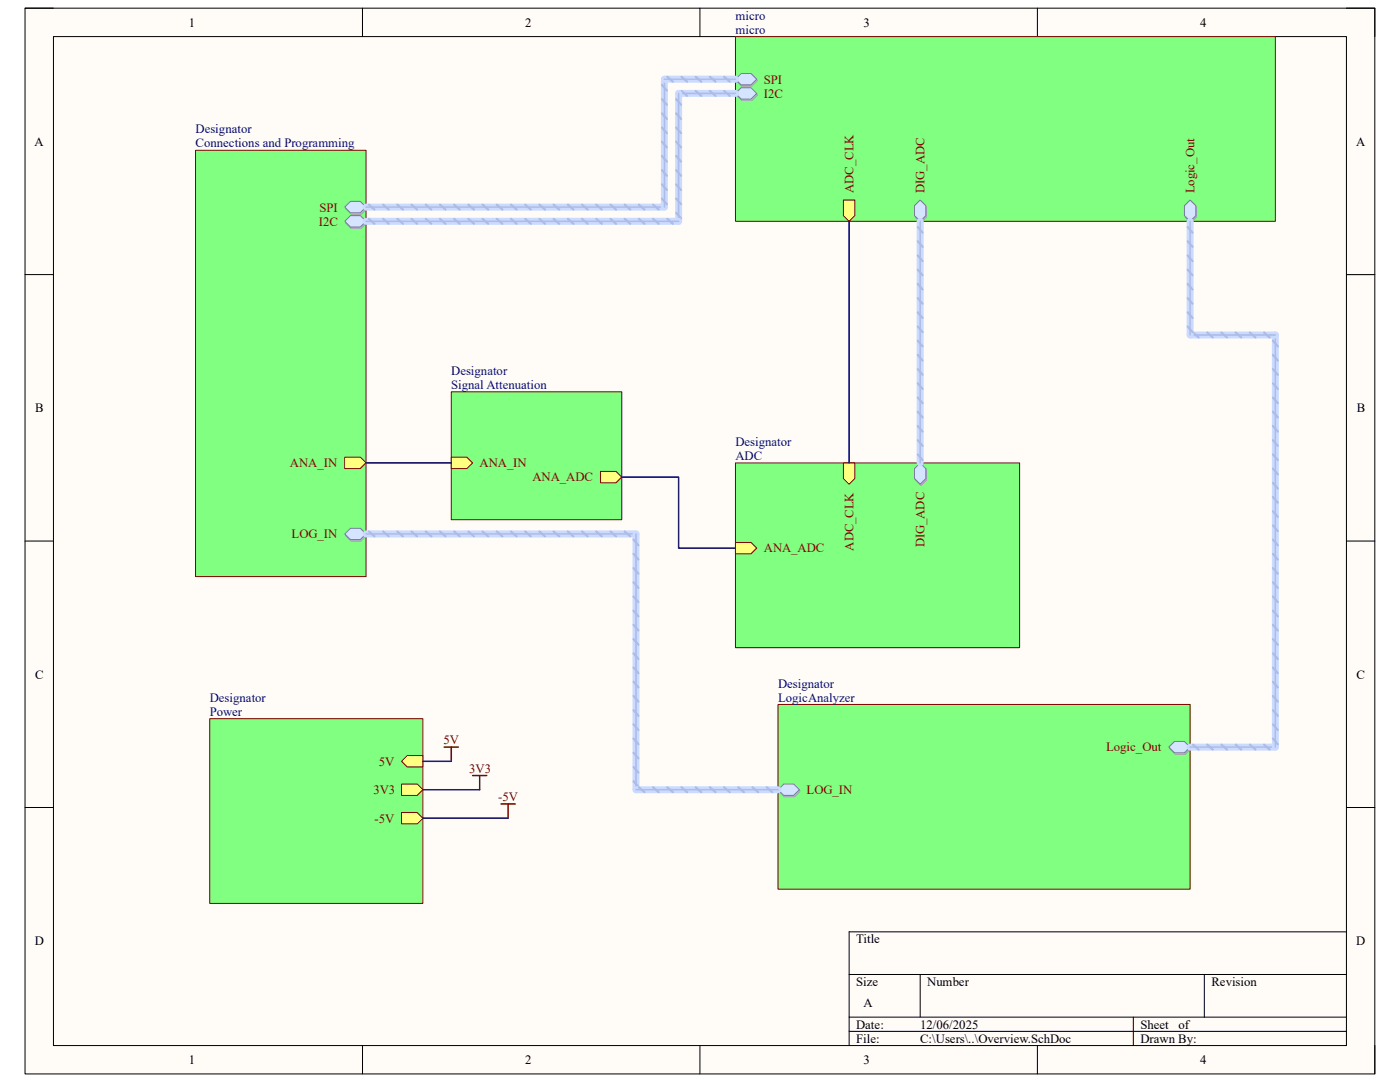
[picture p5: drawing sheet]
<svg xmlns="http://www.w3.org/2000/svg" width="279mm" height="216mm" viewBox="0 0 279 216" stroke-linecap="round" stroke-linejoin="round" font-family="sans-serif">
<path d="M5 1.6h269.4v212.7h-269.4z" fill-rule="evenodd" fill="#fffcf8"/>
<path d="M5 1.6h269.4v212.7h-269.4z" fill="none" stroke="#000" stroke-width=".2"/>
<path d="M10.7 7.3h258v201.3h-258z" fill-rule="evenodd" fill="#fffcf8"/>
<g fill="none" stroke="#000" stroke-width=".2">
<path d="M5 1.6h5.7M10.7 7.3h258v201.3h-258zM72.3 1.6v5.7M139.7 1.6v5.7M207 1.6v5.7M268.7 1.6h5.7v5.7M5 54.8h5.7M268.7 54.8h5.7M5 108h5.7M268.7 108h5.7M5 161.1h5.7M268.7 161.1h5.7"/>
<path d="M169.5 194.4h99.2M183.6 194.4v8.6M240.3 194.4v8.6M268.7 185.9h-99.2v22.7M72.3 208.6v5.7M139.7 208.6v5.7M169.5 203h99.2M169.5 205.8h99.2M207 208.6v5.7M226.2 203v5.6M274.4 208.6v5.7"/>
</g>
<path d="M39 30h34.1v85.1h-34.1z" fill-rule="evenodd" fill="#80ff80"/>
<path d="M39 30h34.1v85.1h-34.1z" fill="none" stroke="#800000" stroke-width=".2"/>
<path d="M68.8 91.2h3.1l1.2 1.2-1.2 1.1h-3.1z" fill-rule="evenodd" fill="#ffff80"/>
<path d="M68.8 91.2h3.1l1.2 1.2-1.2 1.1h-3.1z" fill="none" stroke="#800000" stroke-width=".2"/>
<path d="M68.9 41.6l1.2-1.1h2l1.1 1.1-1.1 1.1h-2z" fill-rule="evenodd" fill="#bac0ca"/>
<path d="M68.9 41.6l1.2-1.1h2l1.1 1.1-1.1 1.1h-2z" fill="none" stroke="#a6acb6" stroke-width=".2"/>
<path d="M69.9 40.2h2l1.1 1.1-1.1 1.2h-2l-1.1-1.2z" fill-rule="evenodd" fill="#d5e4ff"/>
<path d="M69.9 40.2h2l1.1 1.1-1.1 1.2h-2l-1.1-1.2z" fill="none" stroke="#71809b" stroke-width=".2"/>
<path d="M68.9 44.4l1.2-1.1h2l1.1 1.1-1.1 1.2h-2z" fill-rule="evenodd" fill="#bac0ca"/>
<path d="M68.9 44.4l1.2-1.1h2l1.1 1.1-1.1 1.2h-2z" fill="none" stroke="#a6acb6" stroke-width=".2"/>
<path d="M69.9 43h2l1.1 1.2-1.1 1.1h-2l-1.1-1.1z" fill-rule="evenodd" fill="#d5e4ff"/>
<path d="M69.9 43h2l1.1 1.2-1.1 1.1h-2l-1.1-1.1z" fill="none" stroke="#71809b" stroke-width=".2"/>
<path d="M70.1 105.7h2l1.1 1.1-1.1 1.2h-2l-1.2-1.2z" fill-rule="evenodd" fill="#bac0ca"/>
<path d="M70.1 105.7h2l1.1 1.1-1.1 1.2h-2l-1.2-1.2z" fill="none" stroke="#a6acb6" stroke-width=".2"/>
<path d="M68.8 106.5l1.1-1.1h2l1.2 1.1-1.2 1.2h-2z" fill-rule="evenodd" fill="#d5e4ff"/>
<path d="M68.8 106.5l1.1-1.1h2l1.2 1.1-1.2 1.2h-2z" fill="none" stroke="#71809b" stroke-width=".2"/>
<path d="M146.8 7.3h107.7v36.9h-107.7z" fill-rule="evenodd" fill="#80ff80"/>
<path d="M146.8 7.3h107.7v36.9h-107.7z" fill="none" stroke="#800000" stroke-width=".2"/>
<path d="M168.3 39.9h2.3v3.1l-1.1 1.2-1.2-1.2z" fill-rule="evenodd" fill="#ffff80"/>
<path d="M168.3 39.9h2.3v3.1l-1.1 1.2-1.2-1.2z" fill="none" stroke="#800000" stroke-width=".2"/>
<path d="M183.8 40.2l1.1 1.1v2l-1.1 1.1-1.2-1.1v-2z" fill-rule="evenodd" fill="#bac0ca"/>
<path d="M183.8 40.2l1.1 1.1v2l-1.1 1.1-1.2-1.1v-2z" fill="none" stroke="#a6acb6" stroke-width=".2"/>
<path d="M182.5 41l1.1-1.1 1.2 1.1v2l-1.2 1.2-1.1-1.2z" fill-rule="evenodd" fill="#d5e4ff"/>
<path d="M182.5 41l1.1-1.1 1.2 1.1v2l-1.2 1.2-1.1-1.2z" fill="none" stroke="#71809b" stroke-width=".2"/>
<path d="M237.7 40.2l1.1 1.1v2l-1.1 1.1-1.2-1.1v-2z" fill-rule="evenodd" fill="#bac0ca"/>
<path d="M237.7 40.2l1.1 1.1v2l-1.1 1.1-1.2-1.1v-2z" fill="none" stroke="#a6acb6" stroke-width=".2"/>
<path d="M237.5 39.9l1.2 1.1v2l-1.2 1.2-1.1-1.2v-2z" fill-rule="evenodd" fill="#d5e4ff"/>
<path d="M237.5 39.9l1.2 1.1v2l-1.2 1.2-1.1-1.2v-2z" fill="none" stroke="#71809b" stroke-width=".2"/>
<path d="M148.1 15h1.9l1.2 1.1-1.2 1.1h-1.9l-1.2-1.1z" fill-rule="evenodd" fill="#bac0ca"/>
<path d="M148.1 15h1.9l1.2 1.1-1.2 1.1h-1.9l-1.2-1.1z" fill="none" stroke="#a6acb6" stroke-width=".2"/>
<path d="M147.9 14.7h2l1.1 1.1-1.1 1.1h-2l-1.1-1.1z" fill-rule="evenodd" fill="#d5e4ff"/>
<path d="M147.9 14.7h2l1.1 1.1-1.1 1.1h-2l-1.1-1.1z" fill="none" stroke="#71809b" stroke-width=".2"/>
<path d="M148.1 17.8h1.9l1.2 1.1-1.2 1.2h-1.9l-1.2-1.2z" fill-rule="evenodd" fill="#bac0ca"/>
<path d="M148.1 17.8h1.9l1.2 1.1-1.2 1.2h-1.9l-1.2-1.2z" fill="none" stroke="#a6acb6" stroke-width=".2"/>
<path d="M146.8 18.6l1.1-1.1h2l1.1 1.1-1.1 1.2h-2z" fill-rule="evenodd" fill="#d5e4ff"/>
<path d="M146.8 18.6l1.1-1.1h2l1.1 1.1-1.1 1.2h-2z" fill="none" stroke="#71809b" stroke-width=".2"/>
<path d="M146.8 92.4h56.7v36.8h-56.7z" fill-rule="evenodd" fill="#80ff80"/>
<path d="M146.8 92.4h56.7v36.8h-56.7z" fill="none" stroke="#800000" stroke-width=".2"/>
<path d="M168.3 92.4h2.3v3.1l-1.1 1.1-1.2-1.1z" fill-rule="evenodd" fill="#ffff80"/>
<path d="M168.3 92.4h2.3v3.1l-1.1 1.1-1.2-1.1z" fill="none" stroke="#800000" stroke-width=".2"/>
<path d="M183.8 92.6l1.1 1.2v2l-1.1 1.1-1.2-1.1v-2z" fill-rule="evenodd" fill="#bac0ca"/>
<path d="M183.8 92.6l1.1 1.2v2l-1.1 1.1-1.2-1.1v-2z" fill="none" stroke="#a6acb6" stroke-width=".2"/>
<path d="M182.5 93.5l1.1-1.1 1.2 1.1v2l-1.2 1.1-1.1-1.1z" fill-rule="evenodd" fill="#d5e4ff"/>
<path d="M182.5 93.5l1.1-1.1 1.2 1.1v2l-1.2 1.1-1.1-1.1z" fill="none" stroke="#71809b" stroke-width=".2"/>
<path d="M146.8 108.2h3.1l1.1 1.2-1.1 1.1h-3.1z" fill-rule="evenodd" fill="#ffff80"/>
<path d="M146.8 108.2h3.1l1.1 1.2-1.1 1.1h-3.1z" fill="none" stroke="#800000" stroke-width=".2"/>
<path d="M155.3 140.6h82.2v36.8h-82.2z" fill-rule="evenodd" fill="#80ff80"/>
<path d="M155.3 140.6h82.2v36.8h-82.2z" fill="none" stroke="#800000" stroke-width=".2"/>
<path d="M233.4 149.4l1.1-1.2h2l1.2 1.2-1.2 1.1h-2z" fill-rule="evenodd" fill="#bac0ca"/>
<path d="M233.4 149.4l1.1-1.2h2l1.2 1.2-1.2 1.1h-2z" fill="none" stroke="#a6acb6" stroke-width=".2"/>
<path d="M233.3 149.1l1.1-1.2h2l1.1 1.2-1.1 1.1h-2z" fill-rule="evenodd" fill="#d5e4ff"/>
<path d="M233.3 149.1l1.1-1.2h2l1.1 1.2-1.1 1.1h-2z" fill="none" stroke="#71809b" stroke-width=".2"/>
<path d="M155.4 157.9l1.2-1.2h1.9l1.2 1.2-1.2 1.1h-1.9z" fill-rule="evenodd" fill="#bac0ca"/>
<path d="M155.4 157.9l1.2-1.2h1.9l1.2 1.2-1.2 1.1h-1.9z" fill="none" stroke="#a6acb6" stroke-width=".2"/>
<path d="M155.3 157.6l1.1-1.2h2l1.1 1.2-1.1 1.1h-2z" fill-rule="evenodd" fill="#d5e4ff"/>
<path d="M155.3 157.6l1.1-1.2h2l1.1 1.2-1.1 1.1h-2z" fill="none" stroke="#71809b" stroke-width=".2"/>
<path d="M41.9 143.4h42.5v36.9h-42.5z" fill-rule="evenodd" fill="#80ff80"/>
<path d="M41.9 143.4h42.5v36.9h-42.5z" fill="none" stroke="#800000" stroke-width=".2"/>
<path d="M80.1 151.9l1.2-1.1h3.1v2.2h-3.1z" fill-rule="evenodd" fill="#ffff80"/>
<path d="M80.1 151.9l1.2-1.1h3.1v2.2h-3.1z" fill="none" stroke="#800000" stroke-width=".2"/>
<path d="M80.1 156.4h3.2l1.1 1.2-1.1 1.1h-3.2z" fill-rule="evenodd" fill="#ffff80"/>
<path d="M80.1 156.4h3.2l1.1 1.2-1.1 1.1h-3.2z" fill="none" stroke="#800000" stroke-width=".2"/>
<path d="M80.1 162.1h3.2l1.1 1.2-1.1 1.1h-3.2z" fill-rule="evenodd" fill="#ffff80"/>
<path d="M80.1 162.1h3.2l1.1 1.2-1.1 1.1h-3.2z" fill="none" stroke="#800000" stroke-width=".2"/>
<path d="M90.1 78.2h34v25.5h-34z" fill-rule="evenodd" fill="#80ff80"/>
<path d="M90.1 78.2h34v25.5h-34z" fill="none" stroke="#800000" stroke-width=".2"/>
<path d="M90.1 91.2h3.1l1.1 1.2-1.1 1.1h-3.1z" fill-rule="evenodd" fill="#ffff80"/>
<path d="M90.1 91.2h3.1l1.1 1.2-1.1 1.1h-3.1z" fill="none" stroke="#800000" stroke-width=".2"/>
<path d="M119.8 94.1h3.2l1.1 1.1-1.1 1.1h-3.2z" fill-rule="evenodd" fill="#ffff80"/>
<path d="M119.8 94.1h3.2l1.1 1.1-1.1 1.1h-3.2z" fill="none" stroke="#800000" stroke-width=".2"/>
<path d="M169.5 44.2v48.2M73.1 92.4h17M124.1 95.2h11.3v14.2h11.4M84.4 151.9h5.7M84.4 157.6h11.3M84.4 163.3h17" fill="none" stroke="#000080" stroke-width=".3"/>
<path d="M146.8 15.8h-14.2v25.5h-59.5M146.8 18.6h-11.4v25.6h-62.3M183.6 44.2v48.2M237.5 44.2v22.6h17v82.3h-17M73.1 106.5h53.8v51.1h28.4" fill="none" stroke="#cbdaff" stroke-width="1.4"/>
<g fill="none" stroke="#adbce7" stroke-width=".42">
<path d="M132.1 19.8l1 1.1M132.1 16.9l1 1.2M133.2 15.3l1.1 1M134.9 19.8l1 1.1M136 15.3l1.1 1M136 18.1l1.1 1M138.8 15.3l1.2 1M138.8 18.1l1.2 1M141.7 15.3l1.1 1M141.7 18.1l1.1 1M144.5 15.3l1.1 1M144.5 18.1l1.1 1"/>
<path d="M132.1 39.6l1 1.2M132.1 36.8l1 1.1M132.1 34l1 1.1M132.1 31.1l1 1.2M132.1 28.3l1 1.1M132.1 25.4l1 1.2M132.1 22.6l1 1.1M134.9 39.6l1 1.2M134.9 36.8l1 1.1M134.9 34l1 1.1M134.9 31.1l1 1.2M134.9 28.3l1 1.1"/>
<path d="M134.9 25.4l1 1.2M134.9 22.6l1 1.1M73.6 40.8l1.2 1M73.6 43.7l1.2 1M76.5 40.8l1.1 1M76.5 43.7l1.1 1M79.3 40.8l1.1 1M79.3 43.7l1.1 1M82.1 40.8l1.2 1M82.1 43.7l1.2 1M85 40.8l1.1 1M85 43.7l1.1 1"/>
<path d="M87.8 40.8l1.1 1M87.8 43.7l1.1 1M90.6 40.8l1.2 1M90.6 43.7l1.2 1M93.5 40.8l1.1 1M93.5 43.7l1.1 1M96.3 40.8l1.1 1M96.3 43.7l1.1 1M99.1 40.8l1.2 1M99.1 43.7l1.2 1M102 40.8l1.1 1M102 43.7l1.1 1"/>
<path d="M104.8 40.8l1.1 1M104.8 43.7l1.1 1M107.6 40.8l1.2 1M107.6 43.7l1.2 1M110.5 40.8l1.1 1M110.5 43.7l1.1 1M113.3 40.8l1.1 1M113.3 43.7l1.1 1M116.2 40.8l1.1 1M116.2 43.7l1.1 1M119 40.8l1.1 1M119 43.7l1.1 1"/>
<path d="M121.8 40.8l1.2 1M121.8 43.7l1.2 1M124.7 40.8l1.1 1M124.7 43.7l1.1 1M127.5 40.8l1.1 1M127.5 43.7l1.1 1M130.3 40.8l1.2 1M130.3 43.7l1.2 1M133.2 43.7l1.1 1M134.9 42.5l1 1.1M183.1 59.5l1 1.1M183.1 56.6l1 1.2"/>
<path d="M183.1 53.8l1 1.1M183.1 51l1 1.1M183.1 48.1l1 1.2M183.1 45.3l1 1.1M237 59.5l1 1.1M237 56.6l1 1.2M237 53.8l1 1.1M237 51l1 1.1M237 48.1l1 1.2M237 45.3l1 1.1M183.1 79.3l1 1.2M183.1 76.5l1 1.1"/>
<path d="M183.1 73.6l1 1.2M183.1 70.8l1 1.2M183.1 68l1 1.1M183.1 65.1l1 1.2M183.1 62.3l1 1.1M237 65.1l1 1.2M237 62.3l1 1.1M238.1 66.3l1.1 1M240.9 66.3l1.2 1M243.8 66.3l1.1 1M246.6 66.3l1.1 1M249.4 66.3l1.2 1"/>
<path d="M252.3 66.3l1.1 1M254 79.3l1 1.2M254 76.5l1 1.1M254 73.6l1 1.2M254 70.8l1 1.2M254 68l1 1.1M183.1 90.7l1 1.1M183.1 87.8l1 1.2M183.1 85l1 1.1M183.1 82.2l1 1.1M254 99.2l1 1.1M254 96.3l1 1.2"/>
<path d="M254 93.5l1 1.1M254 90.7l1 1.1M254 87.8l1 1.2M254 85l1 1.1M254 82.2l1 1.1M73.6 106l1.2 1M76.5 106l1.1 1M79.3 106l1.1 1M82.1 106l1.2 1M85 106l1.1 1M87.8 106l1.1 1M90.6 106l1.2 1"/>
<path d="M93.5 106l1.1 1M96.3 106l1.1 1M99.1 106l1.2 1M102 106l1.1 1M104.8 106l1.1 1M107.6 106l1.2 1M110.5 106l1.1 1M113.3 106l1.1 1M116.2 106l1.1 1M119 106l1.1 1M121.8 106l1.2 1M124.7 106l1.1 1"/>
<path d="M126.4 119l1 1.2M126.4 116.2l1 1.1M126.4 113.3l1 1.2M126.4 110.5l1 1.1M126.4 107.7l1 1.1M254 119l1 1.2M254 116.2l1 1.1M254 113.3l1 1.2M254 110.5l1 1.1M254 107.7l1 1.1M254 104.8l1 1.2M254 102l1 1.1"/>
<path d="M126.4 138.9l1 1.1M126.4 136l1 1.2M126.4 133.2l1 1.1M126.4 130.4l1 1.1M126.4 127.5l1 1.2M126.4 124.7l1 1.1M126.4 121.9l1 1.1M254 138.9l1 1.1M254 136l1 1.2M254 133.2l1 1.1M254 130.4l1 1.1M254 127.5l1 1.2"/>
<path d="M254 124.7l1 1.1M254 121.9l1 1.1M126.4 155.9l1 1.1M126.4 153l1 1.2M126.4 150.2l1 1.1M126.4 147.4l1 1.1M126.4 144.5l1 1.2M126.4 141.7l1 1.1M127.5 157.1l1.1 1M130.3 157.1l1.2 1M133.2 157.1l1.1 1M136 157.1l1.1 1"/>
<path d="M138.8 157.1l1.2 1M141.7 157.1l1.1 1M144.5 157.1l1.1 1M147.3 157.1l1.2 1M150.2 157.1l1.1 1M153 157.1l1.1 1M238.1 148.6l1.1 1M240.9 148.6l1.2 1M243.8 148.6l1.1 1M246.6 148.6l1.1 1M249.4 148.6l1.2 1M252.3 148.6l1.1 1"/>
<path d="M254 147.4l1 1.1M254 144.5l1 1.2M254 141.7l1 1.1"/>
</g>
<path d="M146.8 15.8h-14.2v25.5h-59.5M146.8 18.6h-11.4v25.6h-62.3M183.6 44.2v48.2M237.5 44.2v22.6h17v82.3h-17M73.1 106.5h53.8v51.1h28.4" fill="none" stroke="#adbce7" stroke-width=".3"/>
<path d="M88.6 149.1h2.9M90.1 149.1v2.8M94.3 154.7h2.8M95.7 154.7v2.9M100 160.4h2.8M101.4 160.4v2.9" fill="none" stroke="#800000" stroke-width=".3"/>
<g font-size="2.5">
<text x="37.7" y="5.3">1</text>
<text x="104.8" y="5.3">2</text>
<text x="172.3" y="5.3">3</text>
<text x="239.5" y="5.3">4</text>
<text x="6.9" y="29.1">A</text>
<text x="270.6" y="29.1">A</text>
<text x="7" y="82.3">B</text>
<text x="270.8" y="82.3">B</text>
<text x="7" y="135.4">C</text>
<text x="270.7" y="135.4">C</text>
<text x="6.9" y="188.6">D</text>
<text x="170.9" y="188.2">Title</text>
<text x="270.7" y="188.6">D</text>
<text x="170.9" y="196.7">Size</text>
<text x="185" y="196.7">Number</text>
<text x="241.8" y="196.7">Revision</text>
<text x="172.3" y="201">A</text>
<text x="170.9" y="205.2">Date:</text>
<text x="170.9" y="208.1">File:</text>
<text x="183.6" y="205.2">12/06/2025</text>
<text x="183.7" y="208.1">C:\Users\..\Overview.SchDoc</text>
<text x="227.6" y="205.2">Sheet</text>
<text x="227.6" y="208.1">Drawn By:</text>
<text x="235.2" y="205.2">of</text>
<text x="37.7" y="212.3">1</text>
<text x="104.8" y="212.3">2</text>
<text x="172.3" y="212.3">3</text>
<text x="239.5" y="212.3">4</text>
</g>
<g font-size="2.5" fill="#000080">
<text x="146.8" y="3.9">micro</text>
<text x="146.8" y="6.7">micro</text>
<text x="39" y="26.6">Designator</text>
<text x="39" y="29.4">Connections and Programming</text>
<text x="90" y="74.8">Designator</text>
<text x="90" y="77.6">Signal Attenuation</text>
<text x="146.8" y="89">Designator</text>
<text x="146.8" y="91.8">ADC</text>
<text x="155.3" y="137.2">Designator</text>
<text x="41.9" y="140">Designator</text>
<text x="41.9" y="142.9">Power</text>
<text x="155.3" y="140">LogicAnalyzer</text>
</g>
<g font-size="2.5" fill="#800000">
<text x="152.4" y="16.7">SPI</text>
<text x="152.4" y="19.5">I2C</text>
<text x="170.3" y="38.5" transform="rotate(-90 170.3 38.5)">ADC_CLK</text>
<text x="184.5" y="38.5" transform="rotate(-90 184.5 38.5)">DIG_ADC</text>
<text x="238.4" y="38.5" transform="rotate(-90 238.4 38.5)">Logic_Out</text>
<text x="63.6" y="45">I2C</text>
<text x="63.8" y="42.2">SPI</text>
<text x="57.9" y="93.2">ANA_IN</text>
<text x="95.7" y="93.2">ANA_IN</text>
<text x="106.3" y="96.1">ANA_ADC</text>
<text x="58.2" y="107.4">LOG_IN</text>
<text x="152.4" y="110.2">ANA_ADC</text>
<text x="170.3" y="109.9" transform="rotate(-90 170.3 109.9)">ADC_CLK</text>
<text x="184.5" y="109.2" transform="rotate(-90 184.5 109.2)">DIG_ADC</text>
<text x="88.5" y="148.5">5V</text>
<text x="220.7" y="149.9">Logic_Out</text>
<text x="75.6" y="152.8">5V</text>
<text x="93.6" y="154.2">3V3</text>
<text x="74.5" y="158.5">3V3</text>
<text x="99.4" y="159.9">-5V</text>
<text x="161" y="158.5">LOG_IN</text>
<text x="74.8" y="164.1">-5V</text>
</g>
</svg>
